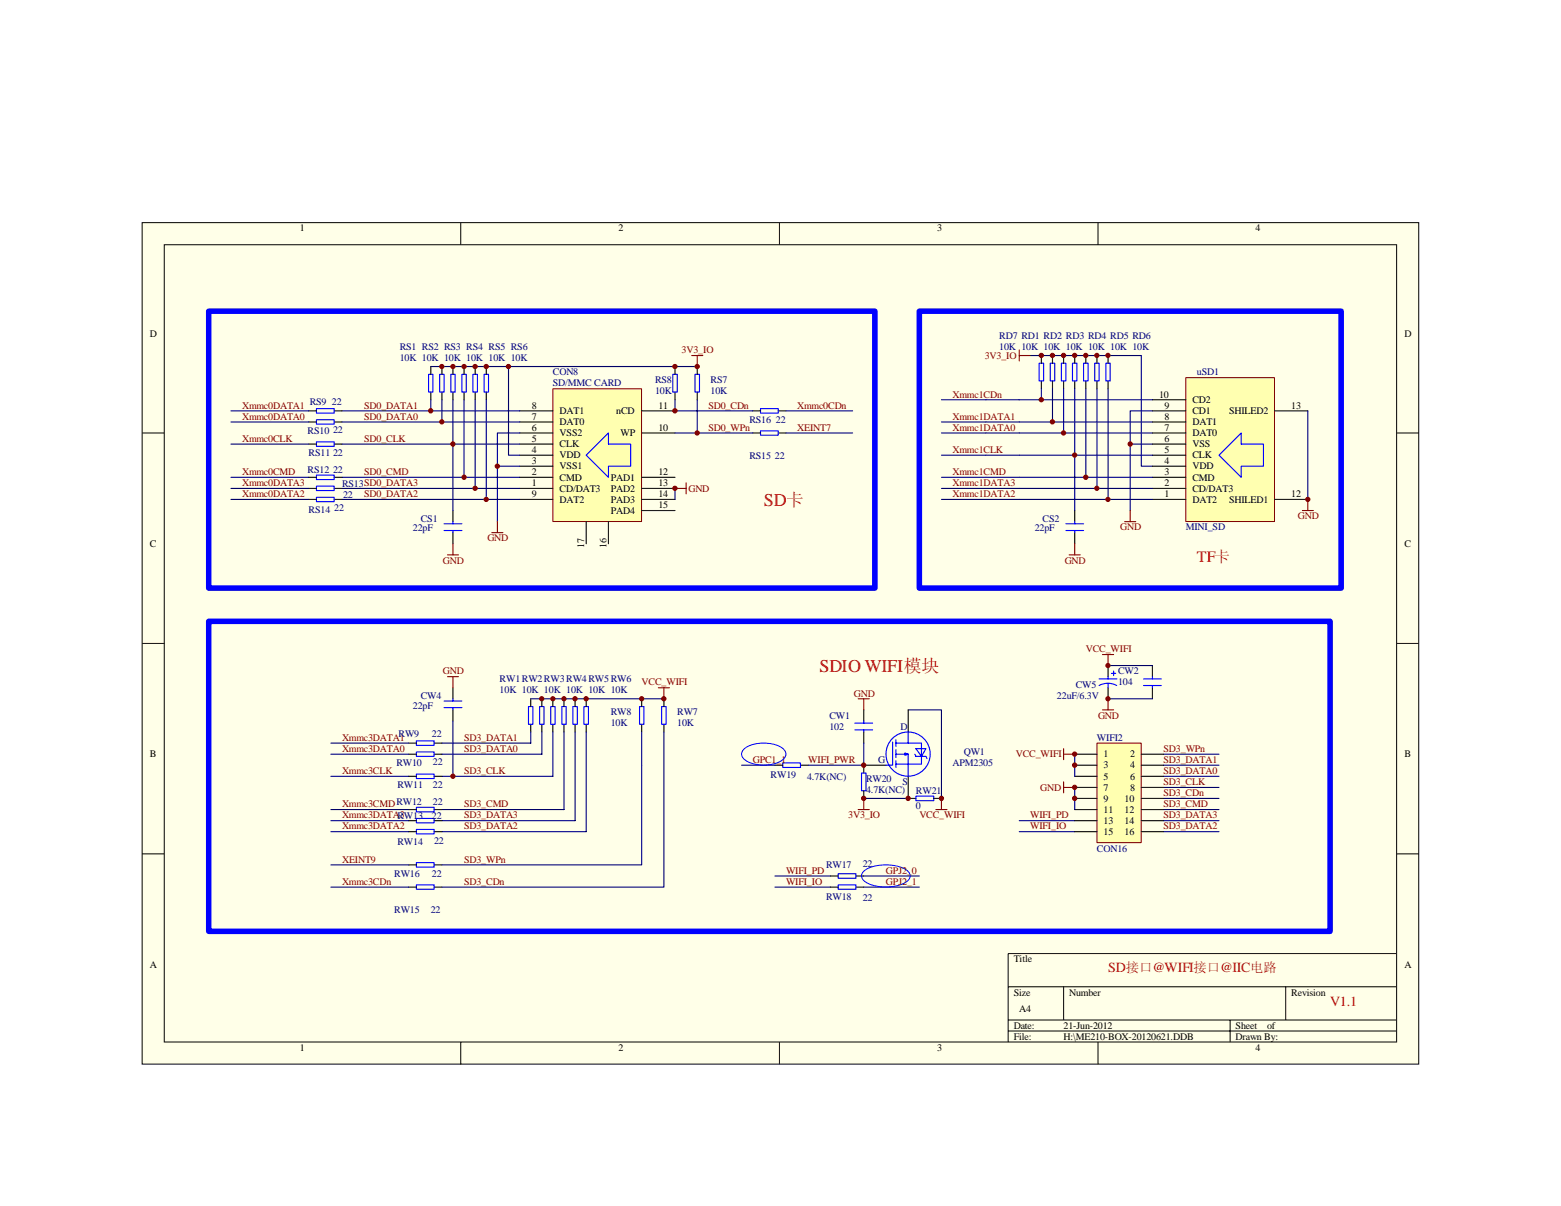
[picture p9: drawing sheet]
<svg xmlns="http://www.w3.org/2000/svg" width="279mm" height="216mm" viewBox="0 0 279 216" stroke-linecap="round" stroke-linejoin="round" font-family="sans-serif">
<path d="M25.4 39.9h228.5v150.6h-228.5z" fill="#ffffe8"/>
<g fill="none" stroke="#000" stroke-width=".18">
<path d="M25.4 39.9h228.5v150.6h-228.5zM82.5 39.9v3.9M139.5 39.9v3.9M196.5 39.9v3.9M29.4 43.8h220.6v142.7h-220.6zM25.4 77.5h4M250 77.5h4M25.4 115.2h4M250 115.2h4M25.4 152.9h4M250 152.9h4M180.4 176.7h69.6"/>
<path d="M190.4 176.7v5.9M230.1 176.7v5.9M250 170.7h-69.6v15.9M82.5 186.6v3.9M139.5 186.6v3.9M180.4 182.6h69.6M180.4 184.6h69.6M196.5 186.6v3.9M220.2 182.6v4"/>
</g>
<g fill="none" stroke="#000" stroke-width=".2">
<path d="M55.2 73.6h1.4M55.2 75.5h1.4M55.2 79.5h1.4M59.8 73.6h1.4M59.8 75.5h1.4M59.8 79.5h1.4M77.1 65.6v1.4M77.1 70.2v1.4M79.1 65.6v1.4M79.1 70.2v1.4M81.1 65.6v1.4M81.1 70.2v1.4"/>
<path d="M83.1 65.6v1.4M83.1 70.2v1.4M85 65.6v1.4M85 70.2v1.4M87 65.6v1.4M87 70.2v1.4M120.8 65.6v1.4M120.8 70.2v1.4M124.8 65.6v1.4M124.8 70.2v1.4M134.7 73.6h1.4M134.7 77.5h1.4"/>
<path d="M139.3 73.6h1.4M139.3 77.5h1.4M55.2 85.4h1.4M55.2 87.4h1.4M55.2 89.4h1.4M59.8 85.4h1.4M59.8 87.4h1.4M59.8 89.4h1.4"/>
</g>
<g fill="none" stroke="#00f" stroke-width=".2">
<path d="M56.6 73.2h3.2v.8h-3.2zM56.6 75.1h3.2v.8h-3.2zM56.6 79.1h3.2v.8h-3.2zM76.7 67h.8v3.2h-.8zM78.7 67h.8v3.2h-.8zM80.7 67h.8v3.2h-.8zM82.7 67h.8v3.2h-.8zM84.6 67h.8v3.2h-.8zM86.6 67h.8v3.2h-.8zM120.4 67h.8v3.2h-.8zM124.4 67h.8v3.2h-.8zM136.1 77.1h3.2v.8h-3.2z"/>
<path d="M136.1 73.2h3.2v.8h-3.2zM56.6 85h3.2v.9h-3.2zM56.6 87h3.2v.8h-3.2zM56.6 89h3.2v.8h-3.2z"/>
</g>
<g fill="none" stroke="#000080" stroke-width=".2">
<path d="M41.3 73.6h13.9M41.3 75.5h13.9M41.3 79.5h13.9M77.1 65.6h47.7M77.1 71.6v2h-15.9M79.1 71.6v3.9h-17.9M81.1 71.6v7.9h-19.9M83.1 71.6v13.8h-21.9M85 71.6v15.8h-23.8M87 71.6v17.8h-25.8M41.3 85.4h13.9M41.3 87.4h13.9"/>
<path d="M41.3 89.4h13.9"/>
</g>
<path d="M123.8 63.6h2M124.8 63.6v2" fill="none" stroke="#800000" stroke-width=".2"/>
<path d="M99 69.6h15.8v23.8h-15.8z" fill="#ffffb0"/>
<path d="M99 69.6h15.8v23.8h-15.8z" fill="none" stroke="#800000" stroke-width=".18"/>
<g fill="none" stroke="#000" stroke-width=".2">
<path d="M93 75.5h6M93 73.6h6M93 77.5h6M93 79.5h6M114.9 73.6h5.9M114.9 77.5h5.9M93 81.5h6M93 83.5h6M93 85.4h6M93 87.4h6M93 89.4h6M104.9 93.4v3.9"/>
<path d="M108.9 93.4v3.9M114.9 85.4h5.9M114.9 87.4h5.9M114.9 89.4h5.9M114.9 91.4h5.9M206.3 119.1v2M73.1 133h1.4M73.1 135h1.4M73.1 139h1.4M77.7 133h1.4M77.7 135h1.4M77.7 139h1.4"/>
<path d="M95 125.1v1.4M95 129.7v1.3M97 125.1v1.4M97 129.7v1.3M99 125.1v1.4M99 129.7v1.3M100.9 125.1v1.4M100.9 129.7v1.3M102.9 125.1v1.4M102.9 129.7v1.3M104.9 125.1v1.4M104.9 129.7v1.3"/>
<path d="M114.9 125.1v1.4M114.9 129.7v1.3M118.8 125.1v1.4M118.8 129.7v1.3M138.7 137h1.4M143.3 137h1.4M154.6 127.1v2M154.6 131v2M158.6 137h-4v1.4M162.6 139v3.9h1.3M162.6 127.1v3.9M206.3 123.1v2"/>
<path d="M73.1 144.9h1.4M73.1 146.9h1.4M73.1 148.9h1.4M73.1 158.8h1.4M73.1 154.8h1.4M77.7 144.9h1.4M77.7 146.9h1.4M77.7 148.9h1.4M77.7 158.8h1.4M77.7 154.8h1.4M148.6 158.8h1.4M148.6 156.8h1.4"/>
<path d="M153.2 158.8h1.4M153.2 156.8h1.4M154.6 141.6v1.3M167.1 142.9h1.4"/>
</g>
<g fill="none" stroke="#00f" stroke-width=".2">
<path d="M108.9 77.5v2h4v4h-4v1.9l-4-3.9zM74.5 132.6h3.2v.8h-3.2zM74.5 134.6h3.2v.8h-3.2zM74.5 138.6h3.2v.8h-3.2zM94.6 126.5h.8v3.2h-.8zM96.6 126.5h.8v3.2h-.8zM98.6 126.5h.8v3.2h-.8zM100.6 126.5h.7v3.2h-.7zM102.5 126.5h.8v3.2h-.8zM104.5 126.5h.8v3.2h-.8zM114.5 126.5h.8v3.2h-.8zM118.4 126.5h.8v3.2h-.8z"/>
<path d="M140.1 136.6h3.2v.8h-3.2zM153 129.5h3.2M153 130.7h3.2M154.2 138.4h.8v3.2h-.8zM154.6 129.1v.4M154.6 130.7v.3M159.8 132.8v4.2h-1.2M160.4 135h2.2v4M160.4 132.4v1.2M160.4 134.2v1.4M160.4 136.2v1.2M162 134.8l.6 .2-.6 .2z"/>
<path d="M162.6 131v2h-2.2M162.6 133h2.3v3.8h-4.5M163.7 135l.2 .4h1.8l.2 .4M163.9 134h1.8l-.8 1.4zM204.7 121.5h3.2M204.7 122.7h3.2M206.3 121.1v.4M206.3 122.7v.4M74.5 144.5h3.2v.8h-3.2zM74.5 146.5h3.2v.8h-3.2zM74.5 148.5h3.2v.8h-3.2zM74.5 158.4h3.2v.8h-3.2z"/>
<path d="M74.5 154.4h3.2v.8h-3.2zM150 156.4h3.2v.8h-3.2zM150 158.4h3.2v.8h-3.2zM163.9 142.5h3.2v.8h-3.2z"/>
<circle cx="162.5" cy="135" r="4"/>
</g>
<g fill="none" stroke="#000080" stroke-width=".2">
<path d="M77.1 73.6h15.9M79.1 75.5h13.9M81.1 79.5h11.9M91 65.6v15.9h2M93 77.5h-4v15.9M120.8 71.6v2h13.9M120.8 77.5h13.9M124.8 71.6v5.9M140.7 73.6h11.9M140.7 77.5h11.9M83.1 85.4h9.9M85 87.4h8"/>
<path d="M87 89.4h6M89 83.5h4M120.8 87.4v2M59.2 133h13.9M59.2 135h13.9M59.2 139h13.9M95 125.1h23.8M95 131v2h-15.9M97 131v4h-17.9M99 131v8h-19.9M100.9 131v13.9h-21.8M102.9 131v15.9h-23.8"/>
<path d="M104.9 131v17.9h-25.8M114.9 131v23.8h-35.8M118.8 131v27.8h-39.7M132.7 137h6M154.6 133v4h-9.9M162.6 127.1h5.9v15.8M208.3 137h9.9M208.3 135h9.9M208.3 139h9.9M59.2 144.9h13.9M59.2 146.9h13.9M59.2 148.9h13.9"/>
<path d="M59.2 158.8h13.9M59.2 154.8h13.9M138.7 156.8h9.9M138.7 158.8h9.9M154.6 142.9h8M154.6 156.8h9.9M154.6 158.8h9.9M182.4 146.9h10M182.4 148.9h10M208.3 142.9h9.9M208.3 144.9h9.9M208.3 146.9h9.9"/>
<path d="M208.3 148.9h9.9M208.3 141h9.9"/>
</g>
<g fill="none" stroke="#800000" stroke-width=".2">
<path d="M88 95.4h2M89 93.4v2M120.8 87.4h2M122.8 86.4v2M197.3 117.2h2M198.3 117.2v1.9M117.8 123.1h2M118.8 123.1v2M153.6 125.1h2M154.6 125.1v2M190.4 134v2M190.4 140v1.9"/>
<path d="M190.4 135h2M197.3 127.1h2M198.3 125.1v2M153.6 144.9h2M154.6 142.9v2M167.5 144.9h2M168.5 142.9v2M190.4 141h2"/>
</g>
<path d="M196.4 133.1h7.9v17.8h-7.9z" fill="#ffffb0"/>
<path d="M196.3 133h8v17.9h-8z" fill="none" stroke="#800000" stroke-width=".18"/>
<g fill="none" stroke="#000" stroke-width=".2">
<path d="M186.4 63.6v1.4M186.4 68.2v1.4M188.4 63.6v1.4M188.4 68.2v1.4M190.4 63.6v1.4M190.4 68.2v1.4M192.4 63.6v1.4M192.4 68.2v1.4M194.4 63.6v1.4M194.4 68.2v1.4M196.3 63.6v1.4M196.3 68.2v1.4"/>
<path d="M198.3 63.6v1.4M198.3 68.2v1.4M81.1 91.4v2M81.1 95.4v1.9M198.3 119.1v2M81.1 123.1v2M81.1 127.1v2M192.4 135h3.9M192.4 137h3.9M192.4 139h3.9M198.3 123.1v2M204.3 135h4"/>
<path d="M204.3 137h4M204.3 139h4M192.4 141h3.9M192.4 142.9h3.9M192.4 144.9h3.9M192.4 146.9h3.9M192.4 148.9h3.9M204.3 141h4M204.3 142.9h4M204.3 144.9h4M204.3 146.9h4M204.3 148.9h4"/>
</g>
<g fill="none" stroke="#000080" stroke-width=".2">
<path d="M81.1 79.5v11.9M184.4 63.6h19.9v19.9h2M188.4 69.6v5.9M190.4 69.6v7.9M192.4 69.6v11.9M194.4 69.6v15.8M196.3 69.6v17.8M206.3 79.5h-4v11.9M198.3 119.1h8M81.1 129.1v9.9M192.4 135v4M198.3 125.1h8"/>
<path d="M192.4 141v3.9"/>
</g>
<g fill="none" stroke="#00f" stroke-width=".2">
<path d="M186 65h.8v3.2h-.8zM188 65h.8v3.2h-.8zM190 65h.8v3.2h-.8zM192 65h.8v3.2h-.8zM194 65h.8v3.2h-.8zM195.9 65h.8v3.2h-.8zM197.9 65h.8v3.2h-.8zM79.5 95h3.2M79.5 93.8h3.2M81.1 93.4v.4M81.1 95v.4M79.5 126.7h3.2"/>
<path d="M79.5 125.5h3.2M81.1 125.1v.4M81.1 126.7v.4M196.7 122.7a3.3 3.3 0 0 1 3.2 0M196.7 121.5h3.2M198.3 121.1v.4M198.3 122.3v.8M198.9 120.5h.8M199.3 120.1v.8"/>
</g>
<path d="M182.4 62.7v1.9M182.4 63.6h2M80.1 99.3h2M81.1 97.3v2M201.3 93.4h2M202.3 91.4v2M233.1 91.4h2M234.1 89.4v2M80.1 121.1h2M81.1 121.1v2" fill="none" stroke="#800000" stroke-width=".2"/>
<path d="M133.1 134.1a6.3 6.3 0 0 1 7.2 0 1.24 1.24 0 0 1-.5 2.1 6.5 6.5 0 0 1-6.7-.3 1.14 1.14 0 0 1 0-1.8zM154.5 156a7.2 7.2 0 0 1 6.5-.8 2.4 2.4 0 0 1 1.9 1.6 1.8 1.8 0 0 1-1.3 1.4 8.1 8.1 0 0 1-6.7-.3 1.18 1.18 0 0 1-.4-1.9z" fill="none" stroke="#00f" stroke-width=".18"/>
<g fill="#800000" stroke="#800000" stroke-width=".18">
<circle cx="124.8" cy="65.6" r=".39"/>
<circle cx="120.8" cy="65.6" r=".39"/>
<circle cx="79.1" cy="65.6" r=".38"/>
<circle cx="81.1" cy="65.6" r=".38"/>
<circle cx="83.1" cy="65.6" r=".38"/>
<circle cx="85" cy="65.6" r=".39"/>
<circle cx="87" cy="65.6" r=".39"/>
<circle cx="77.1" cy="73.5" r=".39"/>
<circle cx="79.1" cy="75.5" r=".38"/>
<circle cx="81.1" cy="79.5" r=".39"/>
<circle cx="83.1" cy="85.4" r=".39"/>
<circle cx="85" cy="87.4" r=".39"/>
<circle cx="87" cy="89.4" r=".39"/>
<circle cx="120.8" cy="87.4" r=".39"/>
<circle cx="120.8" cy="73.5" r=".39"/>
<circle cx="124.8" cy="77.5" r=".39"/>
<circle cx="91" cy="65.6" r=".39"/>
<circle cx="89" cy="83.5" r=".39"/>
</g>
<path d="M212.3 67.6h15.8v25.8h-15.8z" fill="#ffffb0"/>
<path d="M212.2 67.6h15.9v25.8h-15.9z" fill="none" stroke="#800000" stroke-width=".18"/>
<g fill="none" stroke="#000" stroke-width=".2">
<path d="M206.3 77.5h5.9M206.3 75.5h5.9M206.3 79.5h5.9M206.3 73.6h5.9M206.3 71.6h5.9M228.1 73.6h6M192.4 91.4v2M192.4 95.4v1.9M206.3 81.5h5.9M206.3 83.5h5.9M206.3 85.4h5.9M206.3 89.4h5.9"/>
<path d="M206.3 87.4h5.9M228.1 89.4h6"/>
</g>
<path d="M222.2 77.5v2h3.9v4h-3.9v1.9l-4-3.9zM190.8 95h3.2M190.8 93.8h3.2M192.4 93.4v.4M192.4 95v.4" fill="none" stroke="#00f" stroke-width=".2"/>
<path d="M168.5 71.6h37.8M168.5 75.5h37.8M168.5 77.5h37.8M186.4 69.6v2M198.3 69.6v19.8M206.3 73.6h-4v5.9M234.1 73.6v15.8M168.5 81.5h37.8M168.5 85.4h37.8M168.5 87.4h37.8M168.5 89.4h37.8M192.4 81.5v9.9" fill="none" stroke="#000080" stroke-width=".2"/>
<path d="M191.4 99.3h2M192.4 97.3v2" fill="none" stroke="#800000" stroke-width=".2"/>
<g fill="#800000" stroke="#800000" stroke-width=".18">
<circle cx="186.4" cy="63.6" r=".39"/>
<circle cx="188.4" cy="63.6" r=".39"/>
<circle cx="190.4" cy="63.6" r=".39"/>
<circle cx="192.4" cy="63.6" r=".39"/>
<circle cx="194.3" cy="63.6" r=".39"/>
<circle cx="196.3" cy="63.6" r=".38"/>
<circle cx="198.3" cy="63.6" r=".38"/>
<circle cx="188.4" cy="75.5" r=".39"/>
<circle cx="190.4" cy="77.5" r=".39"/>
<circle cx="192.4" cy="81.5" r=".39"/>
<circle cx="194.3" cy="85.4" r=".39"/>
<circle cx="196.3" cy="87.4" r=".38"/>
<circle cx="202.3" cy="79.5" r=".39"/>
<circle cx="234.1" cy="89.4" r=".38"/>
<circle cx="186.4" cy="71.6" r=".39"/>
<circle cx="198.3" cy="89.4" r=".38"/>
<circle cx="154.6" cy="137" r=".39"/>
<circle cx="154.6" cy="142.9" r=".39"/>
<circle cx="162.5" cy="142.9" r=".39"/>
<circle cx="168.5" cy="142.9" r=".39"/>
<circle cx="198.3" cy="125.1" r=".38"/>
<circle cx="198.3" cy="119.1" r=".38"/>
<circle cx="118.8" cy="125.1" r=".39"/>
<circle cx="114.9" cy="125.1" r=".38"/>
<circle cx="97" cy="125.1" r=".38"/>
<circle cx="99" cy="125.1" r=".38"/>
<circle cx="100.9" cy="125.1" r=".38"/>
<circle cx="102.9" cy="125.1" r=".39"/>
<circle cx="104.9" cy="125.1" r=".39"/>
<circle cx="192.4" cy="135" r=".39"/>
<circle cx="192.4" cy="140.9" r=".39"/>
<circle cx="192.4" cy="137" r=".39"/>
<circle cx="192.4" cy="142.9" r=".39"/>
<circle cx="81.1" cy="139" r=".39"/>
</g>
<path d="M37.4 55.7h119.2v49.6h-119.2zM164.5 55.7h75.6v49.6h-75.6zM37.4 111.2h200.7v55.5h-200.7z" fill="none" stroke="#00f" stroke-width=".99"/>
<g font-size="3.2" fill="#f00">
<text x="136.7" y="90.6">SD卡</text>
<text x="146.7" y="120.4">SDIO WIFI模块</text>
</g>
<text font-size="2.9" fill="#f00" x="214.2" y="100.6">TF卡</text>
<g font-size="2.5" fill="#f00">
<text x="198.3" y="174.1">SD接口@WIFI接口@IIC电路</text>
<text x="238.1" y="180">V1.1</text>
</g>
<g font-size="1.8">
<text x="53.7" y="41.4">1</text>
<text x="110.7" y="41.4">2</text>
<text x="167.7" y="41.4">3</text>
<text x="224.7" y="41.4">4</text>
<text x="26.8" y="60.3">D</text>
<text x="251.4" y="60.3">D</text>
<text x="207.5" y="71.2">10</text>
<text x="95.2" y="75.1">7</text>
<text x="95.2" y="73.1">8</text>
<text x="95.2" y="77.1">6</text>
<text x="100.2" y="76.1">DAT0</text>
<text x="100.2" y="74.1">DAT1</text>
<text x="110.3" y="74.1">nCD</text>
<text x="117.8" y="73.1">11</text>
<text x="117.8" y="77.1">10</text>
<text x="208.4" y="77.1">7</text>
<text x="208.4" y="75.1">8</text>
<text x="208.4" y="73.1">9</text>
<text x="213.4" y="76.1">DAT1</text>
<text x="213.4" y="74.1">CD1</text>
<text x="213.4" y="72.1">CD2</text>
<text x="220" y="74.1">SHILED2</text>
<text x="231.1" y="73.1">13</text>
<text x="95.2" y="79.1">5</text>
<text x="95.2" y="81.1">4</text>
<text x="95.2" y="83.1">3</text>
<text x="100.2" y="78.1">VSS2</text>
<text x="100.2" y="80.1">CLK</text>
<text x="100.2" y="82.1">VDD</text>
<text x="111.1" y="78.1">WP</text>
<text x="208.4" y="79.1">6</text>
<text x="208.4" y="81.1">5</text>
<text x="208.4" y="83.1">4</text>
<text x="213.4" y="78.1">DAT0</text>
<text x="213.4" y="80.1">VSS</text>
<text x="213.4" y="82.1">CLK</text>
<text x="95.2" y="85">2</text>
<text x="95.2" y="87">1</text>
<text x="95.2" y="89">9</text>
<text x="100.2" y="84">VSS1</text>
<text x="100.2" y="86">CMD</text>
<text x="100.2" y="88">CD/DAT3</text>
<text x="100.2" y="90">DAT2</text>
<text x="109.3" y="88">PAD2</text>
<text x="109.3" y="86">PAD1</text>
<text x="109.3" y="90">PAD3</text>
<text x="117.8" y="87">13</text>
<text x="117.8" y="85">12</text>
<text x="117.8" y="89">14</text>
<text x="208.4" y="85">3</text>
<text x="208.4" y="89">1</text>
<text x="208.4" y="87">2</text>
<text x="213.4" y="84">VDD</text>
<text x="213.4" y="86">CMD</text>
<text x="213.4" y="90">DAT2</text>
<text x="213.4" y="88">CD/DAT3</text>
<text x="220" y="90">SHILED1</text>
<text x="231.1" y="89">12</text>
<text x="109.3" y="92">PAD4</text>
<text x="117.8" y="91">15</text>
<text x="26.8" y="97.9">C</text>
<text x="104.6" y="98.1" transform="rotate(-90 104.6 98.1)">17</text>
<text x="108.5" y="98.1" transform="rotate(-90 108.5 98.1)">16</text>
<text x="251.4" y="97.9">C</text>
<text x="26.8" y="135.6">B</text>
<text x="197.5" y="135.6">1</text>
<text x="197.5" y="137.6">3</text>
<text x="202.3" y="135.6">2</text>
<text x="202.3" y="137.6">4</text>
<text x="251.4" y="135.6">B</text>
<text x="197.5" y="139.6">5</text>
<text x="197.5" y="141.5">7</text>
<text x="197.5" y="143.5">9</text>
<text x="201.3" y="143.5">10</text>
<text x="202.3" y="139.6">6</text>
<text x="202.3" y="141.5">8</text>
<text x="197.5" y="145.5">11</text>
<text x="197.5" y="147.5">13</text>
<text x="197.5" y="149.5">15</text>
<text x="201.3" y="145.5">12</text>
<text x="201.3" y="147.5">14</text>
<text x="201.3" y="149.5">16</text>
<text x="26.8" y="173.2">A</text>
<text x="181.4" y="172.3">Title</text>
<text x="251.4" y="173.2">A</text>
<text x="181.4" y="178.2">Size</text>
<text x="191.4" y="178.2">Number</text>
<text x="231.1" y="178.2">Revision</text>
<text x="181.4" y="184.2">Date:</text>
<text x="182.4" y="181.2">A4</text>
<text x="190.4" y="184.2">21-Jun-2012</text>
<text x="221.2" y="184.2">Sheet</text>
<text x="226.8" y="184.2">of</text>
<text x="53.7" y="188.1">1</text>
<text x="110.7" y="188.1">2</text>
<text x="167.7" y="188.1">3</text>
<text x="181.4" y="186.1">File:</text>
<text x="190.4" y="186.1">H:\ME210-BOX-20120621.DDB</text>
<text x="221.2" y="186.1">Drawn By:</text>
<text x="224.7" y="188.1">4</text>
</g>
<g font-size="1.8" fill="#000080">
<text x="71.5" y="62.6">RS1 RS2 RS3 RS4 RS5 RS6</text>
<text x="71.5" y="64.6">10K 10K 10K 10K 10K 10K</text>
<text x="178.9" y="60.6">RD7 RD1 RD2 RD3 RD4 RD5 RD6</text>
<text x="178.9" y="62.6">10K 10K 10K 10K 10K 10K 10K</text>
<text x="99" y="67.2">CON8</text>
<text x="99" y="69.2">SD/MMC CARD</text>
<text x="117.2" y="68.6">RS8</text>
<text x="117.2" y="70.6">10K</text>
<text x="127.2" y="68.6">RS7</text>
<text x="127.2" y="70.6">10K</text>
<text x="214.2" y="67.2">uSD1</text>
<text x="55.1" y="77.7">RS10</text>
<text x="55.4" y="72.5">RS9 22</text>
<text x="59.6" y="77.5">22</text>
<text x="134.1" y="75.7">RS16 22</text>
<text x="55.2" y="81.7">RS11 22</text>
<text x="134.1" y="82.3">RS15 22</text>
<text x="55.1" y="84.6">RS12 22</text>
<text x="61.2" y="87.2">RS13SD0_DATA3</text>
<text x="61.4" y="89.2">22</text>
<text x="55.2" y="91.8">RS14</text>
<text x="59.8" y="91.6">22</text>
<text x="73.9" y="95.1">22pF</text>
<text x="75.3" y="93.4">CS1</text>
<text x="185.2" y="95.1">22pF</text>
<text x="186.6" y="93.4">CS2</text>
<text x="212.2" y="95">MINI_SD</text>
<text x="75.3" y="125.1">CW4</text>
<text x="89.4" y="122.1">RW1RW2RW3RW4RW5RW6</text>
<text x="89.4" y="124.1">10K 10K 10K 10K 10K 10K</text>
<text x="189.2" y="125.1">22uF/6.3V</text>
<text x="192.6" y="123.1">CW5</text>
<text x="200.1" y="120.7">CW2</text>
<text x="200.1" y="122.7">104</text>
<text x="73.9" y="126.9">22pF</text>
<text x="109.3" y="128.1">RW8</text>
<text x="109.3" y="130">10K</text>
<text x="121.2" y="128.1">RW7</text>
<text x="121.2" y="130">10K</text>
<text x="148.4" y="128.7">CW1</text>
<text x="148.4" y="130.6">102</text>
<text x="161.2" y="130.6">D</text>
<text x="71" y="137.2">RW10</text>
<text x="71.3" y="132">RW9</text>
<text x="77.3" y="132">22</text>
<text x="77.5" y="137">22</text>
<text x="157.2" y="136.6">G</text>
<text x="170.5" y="137.2">APM2305</text>
<text x="172.5" y="135.2">QW1</text>
<text x="196.3" y="132.6">WIFI2</text>
<text x="71.1" y="141.1">RW11</text>
<text x="77.5" y="141.1">22</text>
<text x="137.9" y="139.4">RW19</text>
<text x="144.5" y="139.6">4.7K(NC)</text>
<text x="155" y="140">RW20</text>
<text x="155" y="141.9">4.7K(NC)</text>
<text x="161.6" y="140.5">S</text>
<text x="163.9" y="142.1">RW21</text>
<text x="71.1" y="146.7">RW13</text>
<text x="77.3" y="146.7">22</text>
<text x="77.5" y="144.1">22</text>
<text x="163.9" y="144.9">0</text>
<text x="71.1" y="151.3">RW14</text>
<text x="77.7" y="151">22</text>
<text x="147.8" y="155.4">RW17</text>
<text x="154.4" y="155.2">22</text>
<text x="196.3" y="152.4">CON16</text>
<text x="70.5" y="157">RW16</text>
<text x="77.3" y="157">22</text>
<text x="147.8" y="161.2">RW18</text>
<text x="154.4" y="161.4">22</text>
<text x="70.5" y="163.5">RW15</text>
<text x="77.1" y="163.5">22</text>
</g>
<g font-size="1.8" fill="#800000">
<text x="122" y="63.2">3V3_IO</text>
<text x="176.3" y="64.2">3V3_IO</text>
<text x="170.5" y="71.2">Xmmc1CDn</text>
<text x="43.3" y="75.1">Xmmc0DATA0</text>
<text x="43.3" y="73.1">Xmmc0DATA1</text>
<text x="65.2" y="75.1">SD0_DATA0</text>
<text x="65.2" y="73.1">SD0_DATA1</text>
<text x="126.8" y="77.1">SD0_WPn</text>
<text x="126.8" y="73.1">SD0_CDn</text>
<text x="142.7" y="77.1">XEINT7</text>
<text x="142.7" y="73.1">Xmmc0CDn</text>
<text x="170.5" y="77.1">Xmmc1DATA0</text>
<text x="170.5" y="75.1">Xmmc1DATA1</text>
<text x="43.3" y="79.1">Xmmc0CLK</text>
<text x="65.2" y="79.1">SD0_CLK</text>
<text x="170.5" y="81.1">Xmmc1CLK</text>
<text x="43.3" y="85">Xmmc0CMD</text>
<text x="43.3" y="89">Xmmc0DATA2</text>
<text x="43.3" y="87">Xmmc0DATA3</text>
<text x="65.2" y="89">SD0_DATA2</text>
<text x="65.2" y="85">SD0_CMD</text>
<text x="123.2" y="88">GND</text>
<text x="170.5" y="85">Xmmc1CMD</text>
<text x="170.5" y="89">Xmmc1DATA2</text>
<text x="170.5" y="87">Xmmc1DATA3</text>
<text x="200.5" y="95">GND</text>
<text x="232.3" y="93">GND</text>
<text x="79.3" y="100.9">GND</text>
<text x="87.2" y="96.9">GND</text>
<text x="190.6" y="100.9">GND</text>
<text x="194.4" y="116.8">VCC_WIFI</text>
<text x="79.3" y="120.7">GND</text>
<text x="114.9" y="122.7">VCC_WIFI</text>
<text x="152.8" y="124.7">GND</text>
<text x="196.5" y="128.7">GND</text>
<text x="61.2" y="134.6">Xmmc3DATA0</text>
<text x="61.2" y="132.6">Xmmc3DATA1</text>
<text x="83.1" y="134.6">SD3_DATA0</text>
<text x="83.1" y="132.6">SD3_DATA1</text>
<text x="134.7" y="136.6">GPC1_1</text>
<text x="144.7" y="136.6">WIFI_PWR</text>
<text x="181.8" y="135.6">VCC_WIFI</text>
<text x="208.3" y="136.6">SD3_DATA1</text>
<text x="208.3" y="134.6">SD3_WPn</text>
<text x="61.2" y="138.6">Xmmc3CLK</text>
<text x="83.1" y="138.6">SD3_CLK</text>
<text x="186.2" y="141.5">GND</text>
<text x="208.3" y="138.6">SD3_DATA0</text>
<text x="208.3" y="140.5">SD3_CLK</text>
<text x="208.3" y="142.5">SD3_CDn</text>
<text x="61.2" y="144.5">Xmmc3CMDRW12</text>
<text x="61.2" y="148.5">Xmmc3DATA2</text>
<text x="61.2" y="146.5">Xmmc3DATA3</text>
<text x="83.1" y="148.5">SD3_DATA2</text>
<text x="83.1" y="146.5">SD3_DATA3</text>
<text x="83.1" y="144.5">SD3_CMD</text>
<text x="151.8" y="146.5">3V3_IO</text>
<text x="164.5" y="146.5">VCC_WIFI</text>
<text x="184.4" y="146.5">WIFI_PD</text>
<text x="184.4" y="148.5">WIFI_IO</text>
<text x="208.3" y="148.5">SD3_DATA2</text>
<text x="208.3" y="146.5">SD3_DATA3</text>
<text x="208.3" y="144.5">SD3_CMD</text>
<text x="61.2" y="154.4">XEINT9</text>
<text x="83.1" y="154.4">SD3_WPn</text>
<text x="61.2" y="158.4">Xmmc3CDn</text>
<text x="83.1" y="158.4">SD3_CDn</text>
<text x="140.7" y="156.4">WIFI_PD</text>
<text x="140.7" y="158.4">WIFI_IO</text>
<text x="158.6" y="156.4">GPJ2_0</text>
<text x="158.6" y="158.4">GPJ2_1</text>
</g>
</svg>
